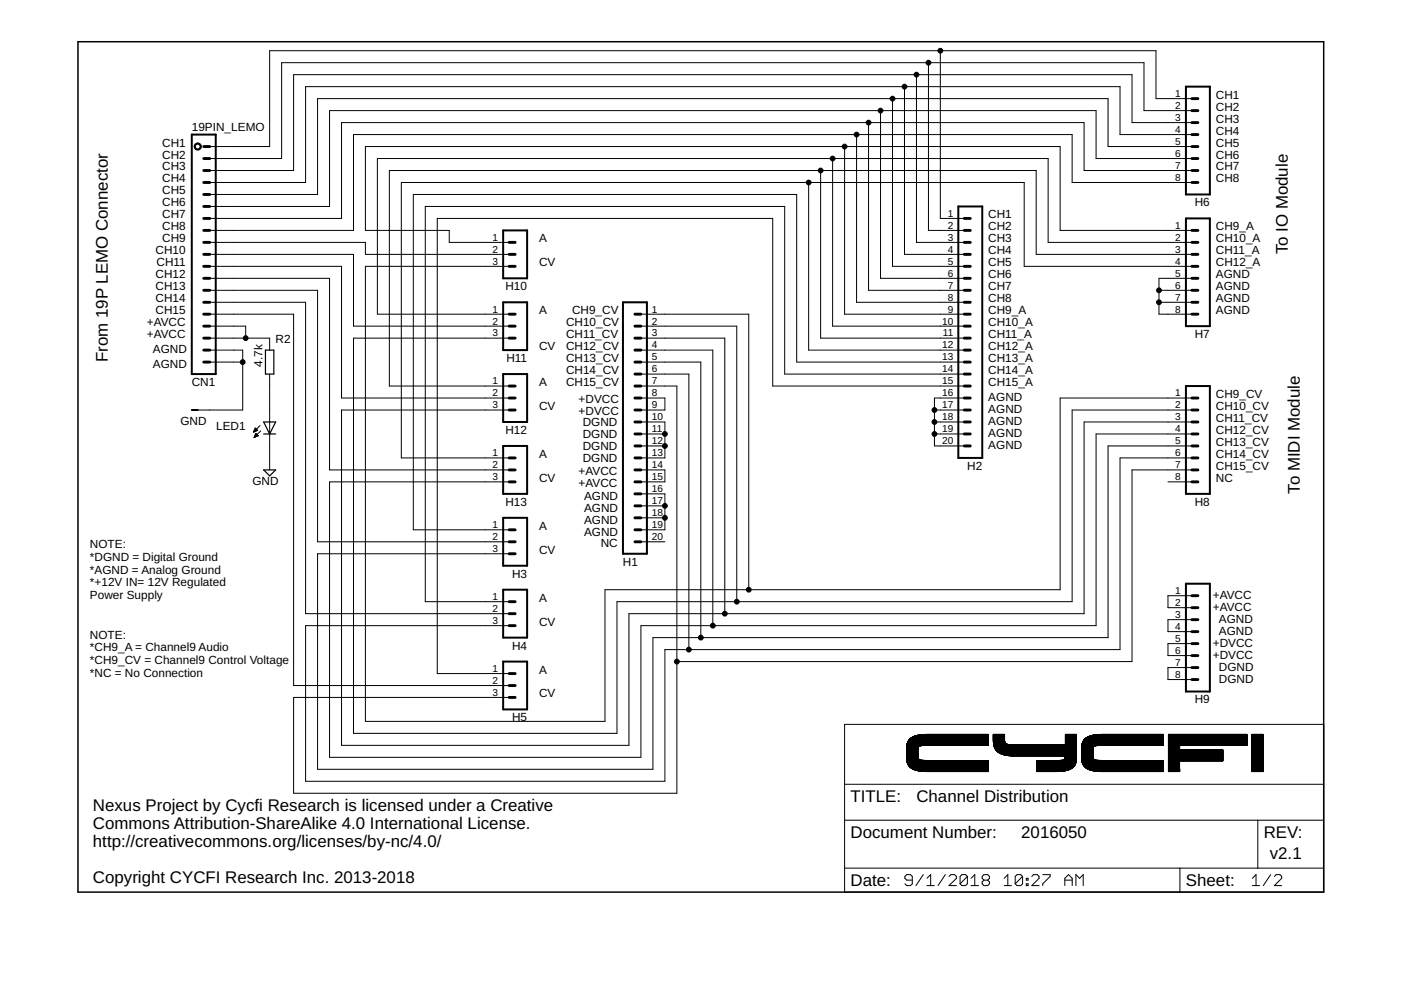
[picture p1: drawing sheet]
<svg xmlns="http://www.w3.org/2000/svg" width="297mm" height="210mm" viewBox="0 0 297 210" stroke-linecap="round" stroke-linejoin="round" font-family="sans-serif">
<g fill="none" stroke="#000" stroke-width=".21">
<path d="M191.8 18.4v35.5h12.6M194.3 15.8v35.6h10.1M196.8 13.3v35.6h7.6M199.4 10.8v35.5h5M171.4 38.7v35.5h33M174 36.2v35.5h30.4M176.5 33.6v35.6h27.9M179.1 31.1v35.5h25.3M181.6 28.5v35.6h22.8M184.1 26v35.6h20.3M186.7 23.5v35.5h17.7M189.2 20.9v35.6h15.2"/>
<path d="M252.7 36.2h-22.9v-10.2h-157.4v20.3h-27.9M252.7 38.7h-25.4v-10.2h-152.3v20.4h-30.5M252.7 31.1h-17.8v-10.2h-167.6v20.3h-22.8M252.7 20.9h-7.6v-10.1h-187.9v20.3h-12.7M252.7 33.6h-20.3v-10.1h-162.5v20.3h-25.4M252.7 23.5h-10.2v-10.2h-182.8v20.3h-15.2M252.7 26h-12.7v-10.2h-177.7v20.4h-17.8M252.7 28.5h-15.2v-10.1h-172.7v20.3h-20.3M44.5 51.4h33v2.5h30.4M44.5 53.9h30.5v15.3h32.9M44.5 56.5h27.9v27.9h35.5M44.5 59h25.4v40.6h38"/>
<path d="M107.9 56.5h-30.4v96.5h50.8v-28h96.5v-40.6h27.9M252.7 48.9h-27.9v-17.8h-147.3v17.8h17.7v2.5h12.7M252.7 51.4h-30.5v-17.8h-142.2v33h27.9M252.7 53.9h-33v-17.7h-137.2v45.7h25.4M252.7 56.5h-35.6v-17.8h-132v58.4h22.8M252.7 59h-7v7.6h7M44.5 61.6h22.8v53.3h40.6M44.5 64.1h20.3v66h43.1M44.5 66.6h17.8v78.8h45.6M44.5 69.2h7.6v2.5M44.5 71.7h12.7v2.5M44.5 74.2h7v12.7h-9.6"/>
<path d="M44.5 76.8h7M57.2 79.3v20.3M107.9 71.7h-32.9v83.8h55.8v-27.9h96.5v-40.7h25.4M135.9 66.6h22.8v58.4M135.9 69.2h20.3v58.4M135.9 71.7h17.8v58.4M135.9 74.2h15.2v58.5M135.9 76.8h12.7v58.4M135.9 79.3h10.1v58.4M204.4 76.8h-35.5v-35.6h-81.3v71.1h20.3M204.4 79.3h-38v-35.5h-76.2v83.8h17.7M245.7 61.6h7"/>
<path d="M245.7 64.1h7M53.8 91.6h.1M53.8 91.4h.4M53.9 91.3h.5M53.9 92.8h.1M53.9 91.2h.7M53.9 92.6h.2M54 91.1h.5M54 92.5h.4M54 91h.3M54 92.4h.7M54.1 92.3h.6"/>
<path d="M54.1 90.8h.1M54.1 90.7l.5 .5-.9 .4zM54.1 92.2h.4M54.2 92.1h.2M54.2 91.9h.1M54.3 91.9l-.4 .9M54.3 91.9l.5 .5-.9 .4M55.1 90.2l-1.4 1.4M55.3 91.4l-1.4 1.4M107.9 86.9h-35.5v71.1h60.9v-27.9h96.5v-40.6h22.9M135.9 81.9h7.6v86.3h-81.2v-20.3h45.6M135.9 84.4h5.1v2.5h-5.1"/>
<path d="M135.9 89.5h5.1v7.6h-5.1M135.9 92h5.1M135.9 94.6h5.1M135.9 99.6h5.1v2.6h-5.1M198.1 86.9h6.3M198.1 89.5h6.3M198.1 92h6.3M204.4 81.9h-40.6v-35.6h-71.1v96.5h15.2M204.4 84.4h-6.3v10.2h6.3M252.7 94.6h-17.8v40.6h-96.5v27.9h-71.1v-45.7h40.6M252.7 92h-20.3v40.7h-96.5v27.9h-66v-58.4h38M252.7 97.1h-15.2v40.6h-96.5v28h-76.2v-33h43.1"/>
<path d="M252.7 99.6h-12.7v40.7h-96.5M135.9 104.7h5.1v7.6h-5.1M135.9 107.3h5.1M135.9 109.8h5.1M135.9 114.9h5.1M247.6 102.2h5.1M252.7 126.3h-5.1v2.5h5.1M252.7 131.4h-5.1v2.5h5.1M252.7 136.5h-5.1v2.5h5.1M179.1 153.6h101.5v35.5h-101.5zM192.2 160h2.4M192.2 159.9h2.4"/>
<path d="M192.2 159.8h2.4M192.2 159.7h2.4M192.2 159.6h2.4M192.2 159.5h2.4M192.2 159.4h2.4M192.2 159.3h2.4M192.2 159.2h2.4M192.2 159.1h2.4M192.2 159h2.4M192.2 158.9h2.4M192.2 158.8h2.4M192.2 158.7h2.4"/>
<path d="M192.2 158.6h2.4M192.2 158.5h2.5M192.3 158h17.2M192.3 157.9h17.2M192.3 157.8h17.2M192.3 157.7h17.2M192.3 157.6h17.2M192.4 157.6h17.1M192.4 157.5h17.1M192.4 157.4h17.1M192.5 157.3h17M192.5 157.2h17"/>
<path d="M192.6 157.1h16.9M192.6 157h16.9M192.7 157h16.8M192.7 156.9h16.8M192.8 156.8h16.7M192.8 156.7h16.7M192.9 156.7h16.6M193 156.7h16.5M193 156.6h16.5M193.1 156.5h16.4M193.2 156.4h16.3M193.3 156.4h16.2"/>
<path d="M193.4 156.3h16.1M193.5 156.3h16M193.5 156.2h16M193.7 156.2h15.8M193.8 156.1h15.7M194 156.1h15.5M194.1 156h15.4M194.3 156h15.2M194.6 155.9h14.9M194.6 159l-2.4 .1M194.6 158.8h-2.4M194.7 158.6h-2.5"/>
<path d="M194.7 158.5h-2.5M194.7 158.4l-2.5 .1M194.7 158.4h-2.5M194.7 155.9h14.8M194.8 158.3h-2.6M194.9 158.2h-2.7M195.1 158.2h-2.8M195.2 155.8h14.3M195.4 158.1h-3.1M195.6 155.7h13.9M209.5 158.1h-17.2M210.6 157.1h2.4"/>
<path d="M210.6 157h2.4M210.6 156.9h2.4M210.6 156.8h2.4M210.6 156.7h2.4M210.6 156.6h2.4M210.6 156.5h2.4M210.6 156.4h2.4M210.6 156.3h2.4M210.6 156.2h2.4M210.6 156.1h2.4M210.6 156h2.4M210.6 155.9h2.4"/>
<path d="M210.6 155.8h2.4M210.6 155.7h2.4M210.6 157.5h2.6M210.6 157.5h2.5M210.6 157.4h2.5M210.6 157.3h2.4M210.6 157.2l2.4 .1M210.6 157.2h2.4M210.7 157.7l2.7 .1M210.7 157.7h2.7M210.7 157.6h2.6M210.7 157.6h2.5"/>
<path d="M210.7 157.8l3.2 .1M210.7 157.8h3M210.7 157.9h17.5M210.7 158.1h17.5M210.7 158h17.5M210.8 158.2h17.4M210.8 158.3h17.4M210.8 158.4h17.4M210.9 158.5h17.3M210.9 158.6h17.3M210.9 158.7h17.3M211 158.7h17.2"/>
<path d="M211 158.8h17.2M211.1 158.9h17.1M211.2 159h17M211.2 159.1h17M211.3 159.2h16.9M211.4 159.3h16.8M211.5 159.4h16.7M211.6 159.4h16.6M211.6 159.5h16.6M211.7 159.5h16.5M211.8 159.6h16.4M211.9 159.6h16.3"/>
<path d="M211.9 159.7h16.3M212.1 159.7h16.1M212.1 159.8h16.1M212.3 159.9h15.9M212.4 159.9h15.8M212.6 160h15.6M212.7 160h15.5M225.9 157.8h2.3M225.9 157.7h2.3M225.9 157.6h2.3M225.9 157.5h2.3M225.9 157.4h2.3"/>
<path d="M225.9 157.3h2.3M225.9 157.2h2.3M225.9 157.1h2.3M225.9 157h2.3M225.9 156.9h2.3M225.9 156.8h2.3M225.9 156.7h2.3M225.9 156.6h2.3M225.9 156.5h2.3M225.9 156.4h2.3M225.9 156.3h2.3M225.9 156.2h2.3"/>
<path d="M225.9 156.1h2.3M225.9 156h2.3M225.9 155.9h2.3M225.9 155.8h2.3M225.9 155.7h2.3M229.3 160h2.4M229.3 159.9h2.4M229.3 159.8h2.4M229.3 159.7h2.4M229.3 159.6h2.4M229.3 159.5h2.4M229.3 159.4h2.4"/>
<path d="M229.3 159.3h2.4M229.3 159.2h2.4M229.3 159.1h2.4M229.3 159h2.4M229.3 158.9h2.4M229.3 158.8h2.4M229.3 158.7h2.4M229.3 158.7h2.5M229.3 158.6h2.5M229.3 158.5h2.5M229.4 158h17.2M229.4 157.9h17.2"/>
<path d="M229.4 157.8h17.2M229.4 157.7h17.2M229.5 157.6h17.1M229.5 157.5h17.1M229.5 157.4h17.1M229.6 157.4h17M229.6 157.3h17M229.6 157.2h17M229.7 157.1h16.9M229.7 157h16.9M229.8 157h16.8M229.8 156.9h16.8"/>
<path d="M229.9 156.8h16.7M230 156.7h16.6M230.1 156.7h16.5M230.1 156.6h16.5M230.2 156.5h16.4M230.3 156.5h16.3M230.3 156.4h16.3M230.4 156.4h16.2M230.5 156.3h16.1M230.6 156.3h16M230.7 156.2h15.9M230.8 156.2h15.8"/>
<path d="M230.9 156.1h15.7M231.1 156.1h15.5M231.2 156h15.4M231.4 156h15.2M231.7 155.9h14.9M231.7 159l-2.4 .1M231.8 158.6h-2.5M231.8 158.4l-2.5 .1M231.9 158.4h-2.6M231.9 155.9h14.7M231.9 158.3h-2.6M231.9 158.3h-2.5"/>
<path d="M232.1 158.2h-2.7M232.2 158.2h-2.8M232.3 155.8h14.3M232.5 158.1h-3.1M232.7 155.7h13.9M246.6 158.1h-17.2M247.7 160h11.5M247.7 159.9h11.5M247.7 159.8h11.5M247.7 159.7h11.5M247.7 159.6h11.5M247.7 159.5h11.5"/>
<path d="M247.7 159.4h11.5M247.7 159.3h11.5M247.7 159.2h11.5M247.7 159.1h11.5M247.7 159h11.5M247.7 158.9l11.5 .1M247.7 158.9h2.4M247.7 158.8h2.4M247.7 158.7h2.4M247.7 158.6h2.4M247.7 158.5h2.4M247.7 158.4h2.4"/>
<path d="M247.7 158.3h2.4M247.7 158.2h2.4M247.7 158.1h2.4M247.7 158h16.7M247.7 157.9h16.7M247.7 157.8h16.7M247.7 157.7h16.7M247.7 157.6h16.7M247.7 157.5h16.7M247.7 157.4h16.7M247.7 157.3h16.7M247.7 157.2h16.7"/>
<path d="M247.7 157.1h16.7M247.7 157h16.7M247.7 156.9h16.7M247.7 156.8h16.7M247.7 156.7h16.7M247.7 156.6h16.7M247.7 156.5h16.7M247.7 156.4h16.7M247.7 156.3h16.7M247.7 156.2h16.7M247.7 156.1h16.7M247.7 156h16.7"/>
<path d="M247.7 155.9h16.7M247.7 155.8h16.7M247.7 155.7h16.7M252.7 141.5h-5.1v2.6h5.1M264.4 158.1h-16.7M265.4 160h2.4M265.4 159.9h2.4M265.4 159.8h2.4M265.4 159.7h2.4M265.4 159.6h2.4M265.4 159.5h2.4M265.4 159.4h2.4"/>
<path d="M265.4 159.3h2.4M265.4 159.2h2.4M265.4 159.1h2.4M265.4 159h2.4M265.4 158.9h2.4M265.4 158.8h2.4M265.4 158.7h2.4M265.4 158.6h2.4M265.4 158.5h2.4M265.4 158.4h2.4M265.4 158.3h2.4M265.4 158.2h2.4"/>
<path d="M265.4 158.1h2.4M265.4 158h2.4M265.4 157.9h2.4M265.4 157.8h2.4M265.4 157.7h2.4M265.4 157.6h2.4M265.4 157.5h2.4M265.4 157.4h2.4M265.4 157.3h2.4M265.4 157.2h2.4M265.4 157.1h2.4M265.4 157h2.4"/>
<path d="M265.4 156.9h2.4M265.4 156.8h2.4M265.4 156.7h2.4M265.4 156.6h2.4M265.4 156.5h2.4M265.4 156.4h2.4M265.4 156.3h2.4M265.4 156.2h2.4M265.4 156.1h2.4M265.4 156h2.4M265.4 155.9h2.4M265.4 155.8h2.4"/>
<path d="M265.4 155.7h2.4M179.1 173.9h101.5M179.1 166.3h101.5M192.2 161.1h2.8M192.2 161h2.7M192.2 161h2.6M192.2 160.9h2.6M192.2 160.8l2.5 .1M192.2 160.8h2.5M192.2 160.7h2.5M192.2 160.6h2.4M192.2 160.5h2.4"/>
<path d="M192.2 160.4h2.4M192.2 160.3h2.4M192.2 160.2h2.4M192.2 160.1h2.4M192.3 161.2h17.2M192.3 161.2h3.5M192.3 161.1h2.8M192.3 161.4h17.2M192.3 161.3h17.2M192.3 161.5h17.2M192.3 161.6h17.2M192.4 161.7h17.1"/>
<path d="M192.4 161.8h17.1M192.4 161.9h17.1M192.5 162h17M192.5 162.1h17M192.6 162.2h16.9M192.6 162.3h16.9M192.7 162.3h16.8M192.7 162.4h16.8M192.8 162.5h16.7M192.8 162.6h16.7M192.9 162.6h16.6M193 162.7h16.5"/>
<path d="M193.1 162.8h16.4M193.2 162.9h16.3M193.3 162.9h16.2M193.4 163h16.1M193.5 163h16M193.6 163.1h15.9M193.7 163.1h15.8M193.8 163.2h15.7M193.9 163.2h15.6M194.1 163.3h15.4M194.3 163.3h15.2M194.5 163.4h15"/>
<path d="M194.7 163.4h14.8M195.1 163.5h14.4M195.6 163.6h13.9M212.9 160.1h15.3M213.1 160.1h15.1M213.4 160.2h14.8M213.7 160.2h14.5M214.4 160.3h13.8M219.8 162.2h8.1M219.8 162.1h8.2M219.8 162h8.2M219.8 161.9h8.2"/>
<path d="M219.8 161.8h8.3M219.8 161.5h8.3M219.8 161.4h8.4M219.8 161.3h8.4M219.8 161.2h8.4M224.9 163.6h-5.1M225 161.2h3.2M225.4 163.5h-5.6M225.4 161.1h2.8M225.7 161h2.5M225.7 160.9h2.5M225.8 163.4l-6 .1"/>
<path d="M225.8 160.9h2.4M225.8 160.8h2.4M225.8 160.7h2.4M225.8 160.6h2.4M225.8 160.5h2.4M225.8 160.4h2.4M225.9 163.4h-6.1M226.2 163.3l-6.4 .1M226.4 163.3h-6.6M226.6 163.2l-6.8 .1M226.7 163.2h-6.9M226.8 163.1l-7 .1"/>
<path d="M226.9 163.1h-7.1M227 163l-7.2 .1M227.1 163h-7.3M227.2 162.9l-7.4 .1M227.2 162.9h-7.4M227.4 162.8l-7.6 .1M227.4 162.8h-7.6M227.5 162.7l-7.7 .1M227.5 162.7h-7.7M227.6 162.6h-7.8M227.7 162.5h-7.9M227.8 162.4h-8"/>
<path d="M227.8 162.3l-8 .1M227.9 162.3h-8.1M227.9 162.2h-8.1M227.9 162.1h-8.1M228 162l-8.2 .1M228.1 161.8h-8.3M228.1 161.7h-8.3M228.1 161.6l-8.3 .1M228.1 161.6h-8.3M228.2 161.1h-2.6M229.3 161h2.6M229.3 160.9h2.6"/>
<path d="M229.3 160.8l2.6 .1M229.3 160.8h2.5M229.3 160.7l2.5 .1M229.3 160.7h2.5M229.3 160.6h2.5M229.3 160.5h2.4M229.3 160.4h2.4M229.3 160.3h2.4M229.3 160.2h2.4M229.3 160.1h2.4M229.4 161.2h17.2M229.4 161.2h3.5"/>
<path d="M229.4 161.1h2.8M229.4 161.1h2.7M229.4 161h2.6M229.4 161.3h17.2M229.4 161.5h17.2M229.4 161.4h17.2M229.4 161.6h17.2M229.5 161.7h17.1M229.5 161.6h17.1M229.5 161.8h17.1M229.5 161.9h17.1M229.6 161.9h17"/>
<path d="M229.6 162h17M229.6 162.1h17M229.7 162.2h16.9M229.7 162.3h16.9M229.8 162.3h16.8M229.8 162.4h16.8M229.9 162.5h16.7M230 162.6h16.6M230.1 162.7h16.5M230.2 162.8h16.4M230.3 162.8h16.3M230.3 162.9h16.3"/>
<path d="M230.4 162.9h16.2M230.5 163h16.1M230.6 163h16M230.7 163.1h15.9M230.8 163.1h15.8M230.9 163.2h15.7M231 163.2h15.6M231.2 163.3h15.4M231.4 163.3h15.2M231.6 163.4h15M231.8 163.4h14.8M232.2 163.5h14.4"/>
<path d="M232.7 163.6h13.9M247.7 163.6h2.4M247.7 163.5h2.4M247.7 163.4h2.4M247.7 163.3h2.4M247.7 163.2h2.4M247.7 163.1h2.4M247.7 163h2.4M247.7 162.9h2.4M247.7 162.8h2.4M247.7 162.7h2.4M247.7 162.6h2.4"/>
<path d="M247.7 162.5h2.4M247.7 162.4h2.4M247.7 162.3h2.4M247.7 162.2h2.4M247.7 162.1h2.4M247.7 162h2.4M247.7 161.9h2.4M247.7 161.8h2.4M247.7 161.7h2.4M247.7 161.6h2.4M247.7 161.5h2.4M247.7 161.4h2.4"/>
<path d="M247.7 161.3h11.5M247.7 161.2h11.5M247.7 161.1h11.5M247.7 161h11.5M247.7 160.9h11.5M247.7 160.8h11.5M247.7 160.7h11.5M247.7 160.6h11.5M247.7 160.5h11.5M247.7 160.4h11.5M247.7 160.3h11.5M247.7 160.2h11.5"/>
<path d="M247.7 160.1h11.5M265.4 163.6h2.4M265.4 163.5h2.4M265.4 163.4h2.4M265.4 163.3h2.4M265.4 163.2h2.4M265.4 163.1h2.4M265.4 163h2.4M265.4 162.9h2.4M265.4 162.8h2.4M265.4 162.7h2.4M265.4 162.6h2.4"/>
<path d="M265.4 162.5h2.4M265.4 162.4h2.4M265.4 162.3h2.4M265.4 162.2h2.4M265.4 162.1h2.4M265.4 162h2.4M265.4 161.9h2.4M265.4 161.8h2.4M265.4 161.7h2.4M265.4 161.6h2.4M265.4 161.5h2.4M265.4 161.4h2.4"/>
<path d="M265.4 161.3h2.4M265.4 161.2h2.4M265.4 161.1h2.4M265.4 161h2.4M265.4 160.9h2.4M265.4 160.8h2.4M265.4 160.7h2.4M265.4 160.6h2.4M265.4 160.5h2.4M265.4 160.4h2.4M265.4 160.3h2.4M265.4 160.2h2.4"/>
<path d="M265.4 160.1h2.4M266.7 173.9v10.2M179.1 184.1h101.5M193.4 186.6h-1.1l-.4-.4v-.4l.4-.4h.7l.4 .4v1.6l-.4 .4h-.7l-.4-.4M195.7 185.4l-1.5 2.4M196.5 187.8h1.6M196.5 186.2l.8-.8v2.4M200.4 185.4l-1.5 2.4M201.2 185.8l.4-.4h.8l.4 .4v.4l-1.6 1.6h1.6M205.1 185.8v1.6l-.4 .4h-.8l-.3-.4M205.1 185.8l-.4-.4h-.8l-.3 .4v1.6M205.1 185.8l-1.5 1.6"/>
<path d="M205.9 187.8h1.6M205.9 186.2l.8-.8v2.4M208.6 186.6l-.4 .4v.4l.4 .4h.8l.4-.4v-.4l-.4-.4M208.6 186.6l-.4-.4v-.4l.4-.4h.8l.4 .4v.4l-.4 .4M208.6 186.6h.8M212.9 187.8h1.6M212.9 186.2l.8-.8v2.4M216.8 185.8v1.6l-.4 .4h-.8l-.4-.4M216.8 185.8l-.4-.4h-.8l-.4 .4v1.6M216.8 185.8l-1.6 1.6M217.6 187.4h.4v.4h-.4zM217.6 186.2h.4v.4h-.4z"/>
<path d="M218.8 185.8l.3-.4h.8l.4 .4v.4l-1.5 1.6h1.5M221.1 185.4h1.6v.4l-1.6 1.6v.4M225.8 186.6h1.5M225.8 187.8v-1.6l.7-.8 .8 .8v1.6M228.1 187.8v-2.4l.8 .8 .8-.8v2.4M250.2 184.1v5M265.5 187.8h1.6M265.5 186.2l.8-.8v2.4M269.4 185.4l-1.6 2.4M270.2 185.8l.4-.4h.8l.3 .4v.4l-1.5 1.6h1.5"/>
</g>
<path d="M16.5 8.8h264.1v180.3h-264.1z" fill="none" stroke="#000" stroke-width=".32"/>
<g fill="none" stroke="#000" stroke-width=".42">
<path d="M251.4 18.4h5.1v22.8h-5.1zM40.7 28.5h5v50.8h-5zM106.7 48.9h5.1v10.1h-5.1zM203.2 43.8h5.1v53.3h-5.1zM251.4 46.3h5.1v22.9h-5.1zM106.7 64.1h5.1v10.1h-5.1zM106.7 79.3h5.1v10.2h-5.1zM132.1 64.1h5.1v53.3h-5.1zM40.7 86.9h1.2M106.7 94.6h5.1v10.1h-5.1zM251.4 81.9h5.1v22.8h-5.1zM106.7 109.8h5.1v10.2h-5.1z"/>
<path d="M106.7 125h5.1v10.2h-5.1zM251.4 123.8h5.1v22.8h-5.1zM106.7 140.3h5.1v10.1h-5.1z"/>
</g>
<g fill="none" stroke="#000" stroke-width=".61">
<path d="M43.2 31.1h1.3M43.2 38.7h1.3M43.2 36.2h1.3M43.2 33.6h1.3M252.7 26h1.3M252.7 23.5h1.3M252.7 20.9h1.3M252.7 31.1h1.3M252.7 28.5h1.3M252.7 38.7h1.3M252.7 36.2h1.3M252.7 33.6h1.3"/>
<path d="M43.2 51.4h1.3M43.2 48.9h1.3M43.2 46.3h1.3M43.2 56.5h1.3M43.2 53.9h1.3M43.2 59h1.3M43.2 41.2h1.3M43.2 43.8h1.3M107.9 51.4h1.3M107.9 56.5h1.3M107.9 53.9h1.3M204.4 51.4h1.3"/>
<path d="M204.4 48.9h1.3M204.4 46.3h1.3M204.4 56.5h1.3M204.4 53.9h1.3M204.4 59h1.3M252.7 51.4h1.3M252.7 48.9h1.3M252.7 56.5h1.3M252.7 53.9h1.3M252.7 59h1.3M43.2 64.1h1.3M43.2 61.6h1.3"/>
<path d="M43.2 69.2h1.3M43.2 66.6h1.3M43.2 76.8h1.3M43.2 74.2h1.3M43.2 71.7h1.3M107.9 69.2h1.3M107.9 66.6h1.3M107.9 71.7h1.3M134.6 69.2h1.3M134.6 66.6h1.3M134.6 76.8h1.3M134.6 74.2h1.3"/>
<path d="M134.6 71.7h1.3M134.6 79.3h1.3M204.4 64.1h1.3M204.4 61.6h1.3M204.4 69.2h1.3M204.4 66.6h1.3M204.4 76.8h1.3M204.4 74.2h1.3M204.4 71.7h1.3M204.4 79.3h1.3M252.7 64.1h1.3M252.7 61.6h1.3"/>
<path d="M252.7 66.6h1.3M107.9 84.4h1.3M107.9 81.9h1.3M107.9 86.9h1.3M107.9 99.6h1.3M107.9 97.1h1.3M134.6 84.4h1.3M134.6 81.9h1.3M134.6 89.5h1.3M134.6 86.9h1.3M134.6 94.6h1.3M134.6 92h1.3"/>
<path d="M134.6 99.6h1.3M134.6 97.1h1.3M204.4 84.4h1.3M204.4 81.9h1.3M204.4 89.5h1.3M204.4 86.9h1.3M204.4 94.6h1.3M204.4 92h1.3M252.7 84.4h1.3M252.7 89.5h1.3M252.7 86.9h1.3M252.7 94.6h1.3"/>
<path d="M252.7 92h1.3M252.7 99.6h1.3M252.7 97.1h1.3M107.9 102.2h1.3M107.9 114.9h1.3M107.9 112.3h1.3M107.9 117.4h1.3M134.6 102.2h1.3M134.6 104.7h1.3M134.6 109.8h1.3M134.6 107.3h1.3M134.6 114.9h1.3"/>
<path d="M134.6 112.3h1.3M252.7 102.2h1.3M107.9 132.7h1.3M107.9 130.1h1.3M107.9 127.6h1.3M252.7 131.4h1.3M252.7 128.8h1.3M252.7 126.3h1.3M252.7 136.5h1.3M252.7 133.9h1.3M252.7 139h1.3M107.9 147.9h1.3"/>
<path d="M107.9 145.4h1.3M107.9 142.8h1.3M252.7 144.1h1.3M252.7 141.5h1.3"/>
</g>
<path d="M56.3 74.2h1.8v5.1h-1.8zM55.9 99.6h2.5l-1.2 1.3zM55.9 89.5h2.5l-1.2 2.5zM55.9 92h2.5" fill="none" stroke="#000" stroke-width=".25"/>
<g fill="#000" stroke="#000" stroke-width=".21">
<path d="M41.3 30.6a.76 .76 0 0 1 1.3 0 .76 .76 0 0 1-.4 1.2 .76 .76 0 0 1-1-.7h.2a.51 .51 0 0 1 .8-.5 .51 .51 0 0 1 .1 .9 .51 .51 0 0 1-.9-.3v-.1h-.2z" fill-rule="evenodd"/>
<circle cx="191.8" cy="18.4" r=".51"/>
<circle cx="194.3" cy="15.8" r=".51"/>
<circle cx="196.8" cy="13.3" r=".51"/>
<circle cx="199.4" cy="10.8" r=".51"/>
<circle cx="171.4" cy="38.7" r=".51"/>
<circle cx="174" cy="36.2" r=".51"/>
<circle cx="176.5" cy="33.6" r=".51"/>
<circle cx="179.1" cy="31.1" r=".51"/>
<circle cx="181.6" cy="28.5" r=".51"/>
<circle cx="184.1" cy="26" r=".51"/>
<circle cx="186.7" cy="23.5" r=".51"/>
<circle cx="189.2" cy="20.9" r=".51"/>
<circle cx="51.5" cy="76.8" r=".51"/>
<circle cx="52.1" cy="71.7" r=".51"/>
<circle cx="245.7" cy="61.6" r=".51"/>
<circle cx="245.7" cy="64.1" r=".51"/>
<circle cx="141" cy="94.6" r=".51"/>
<circle cx="141" cy="92" r=".51"/>
<circle cx="198.1" cy="86.9" r=".51"/>
<circle cx="198.1" cy="89.5" r=".51"/>
<circle cx="198.1" cy="92" r=".51"/>
<circle cx="141" cy="107.3" r=".51"/>
<circle cx="141" cy="109.8" r=".51"/>
<circle cx="146" cy="137.7" r=".51"/>
<circle cx="148.6" cy="135.2" r=".51"/>
<circle cx="151.1" cy="132.7" r=".51"/>
<circle cx="153.7" cy="130.1" r=".51"/>
<circle cx="156.2" cy="127.6" r=".51"/>
<circle cx="158.7" cy="125" r=".51"/>
<circle cx="143.5" cy="140.3" r=".51"/>
</g>
<g font-size="3.6">
<text x="273" y="53.9" transform="rotate(-90 273 53.9)">To IO Module</text>
<text x="22.9" y="76.8" transform="rotate(-90 22.9 76.8)">From 19P LEMO Connector</text>
<text x="275.6" y="104.7" transform="rotate(-90 275.6 104.7)">To MIDI Module</text>
<text x="19.7" y="172">Nexus Project by Cycfi Research is licensed under a Creative</text>
<text x="180.3" y="170.1">TITLE:</text>
<text x="194.3" y="170.1">Channel Distribution</text>
<text x="19.7" y="175.8">Commons Attribution-ShareAlike 4.0 International License.</text>
<text x="19.7" y="179.6">http://creativecommons.org/licenses/by-nc/4.0/</text>
<text x="180.3" y="177.7">Document Number:</text>
<text x="216.5" y="177.7">2016050</text>
<text x="267.9" y="177.7">REV:</text>
<text x="269.2" y="182.2">v2.1</text>
<text x="19.7" y="187.2">Copyright CYCFI Research Inc. 2013-2018</text>
<text x="180.3" y="187.9">Date:</text>
<text x="251.4" y="187.9">Sheet:</text>
</g>
<g font-size="2.5">
<text x="257.8" y="20.9">CH1</text>
<text x="257.8" y="23.5">CH2</text>
<text x="40.7" y="27.8">19PIN_LEMO</text>
<text x="257.8" y="26">CH3</text>
<text x="257.8" y="28.5">CH4</text>
<text x="34.4" y="31.1">CH1</text>
<text x="34.4" y="33.6">CH2</text>
<text x="257.8" y="31.1">CH5</text>
<text x="257.8" y="33.6">CH6</text>
<text x="34.4" y="36.1">CH3</text>
<text x="34.4" y="38.7">CH4</text>
<text x="34.4" y="41.2">CH5</text>
<text x="257.8" y="36.1">CH7</text>
<text x="257.8" y="38.7">CH8</text>
<text x="34.4" y="43.8">CH6</text>
<text x="34.4" y="46.3">CH7</text>
<text x="209.5" y="46.3">CH1</text>
<text x="253.3" y="43.8">H6</text>
<text x="33" y="53.9">CH10</text>
<text x="34.4" y="48.8">CH8</text>
<text x="34.4" y="51.4">CH9</text>
<text x="114.3" y="51.4">A</text>
<text x="209.5" y="48.8">CH2</text>
<text x="209.5" y="51.4">CH3</text>
<text x="209.5" y="53.9">CH4</text>
<text x="257.8" y="48.8">CH9_A</text>
<text x="257.8" y="51.4">CH10_A</text>
<text x="257.8" y="53.9">CH11_A</text>
<text x="33" y="59">CH12</text>
<text x="33.2" y="56.5">CH11</text>
<text x="114.3" y="56.5">CV</text>
<text x="209.5" y="56.5">CH5</text>
<text x="209.5" y="59">CH6</text>
<text x="257.8" y="56.5">CH12_A</text>
<text x="257.8" y="59">AGND</text>
<text x="33" y="61.5">CH13</text>
<text x="33" y="64.1">CH14</text>
<text x="107.2" y="61.5">H10</text>
<text x="209.5" y="61.5">CH7</text>
<text x="209.5" y="64.1">CH8</text>
<text x="257.8" y="61.5">AGND</text>
<text x="257.8" y="64.1">AGND</text>
<text x="31.1" y="69.2">+AVCC</text>
<text x="31.1" y="71.7">+AVCC</text>
<text x="33" y="66.6">CH15</text>
<text x="114.3" y="66.6">A</text>
<text x="120" y="69.2">CH10_CV</text>
<text x="120" y="71.7">CH11_CV</text>
<text x="121.3" y="66.6">CH9_CV</text>
<text x="209.5" y="66.6">CH9_A</text>
<text x="209.5" y="69.2">CH10_A</text>
<text x="209.5" y="71.7">CH11_A</text>
<text x="253.3" y="71.7">H7</text>
<text x="257.8" y="66.6">AGND</text>
<text x="32.4" y="74.9">AGND</text>
<text x="55.6" y="77.7" transform="rotate(-90 55.6 77.7)">4.7k</text>
<text x="58.4" y="72.7">R2</text>
<text x="107.4" y="76.8">H11</text>
<text x="114.3" y="74.2">CV</text>
<text x="120" y="74.2">CH12_CV</text>
<text x="120" y="76.8">CH13_CV</text>
<text x="209.5" y="74.2">CH12_A</text>
<text x="209.5" y="76.8">CH13_A</text>
<text x="32.4" y="78">AGND</text>
<text x="40.7" y="81.9">CN1</text>
<text x="114.3" y="81.9">A</text>
<text x="120" y="79.3">CH14_CV</text>
<text x="120" y="81.9">CH15_CV</text>
<text x="209.5" y="79.3">CH14_A</text>
<text x="209.5" y="81.9">CH15_A</text>
<text x="114.3" y="86.9">CV</text>
<text x="122.7" y="85.4">+DVCC</text>
<text x="122.7" y="88">+DVCC</text>
<text x="209.5" y="85">AGND</text>
<text x="209.5" y="87.6">AGND</text>
<text x="257.8" y="84.4">CH9_CV</text>
<text x="257.8" y="86.9">CH10_CV</text>
<text x="257.8" y="89.5">CH11_CV</text>
<text x="38.2" y="90.2">GND</text>
<text x="45.8" y="91.3">LED1</text>
<text x="107.2" y="92">H12</text>
<text x="123.6" y="90.4">DGND</text>
<text x="123.6" y="92.9">DGND</text>
<text x="123.6" y="95.4">DGND</text>
<text x="209.5" y="90.1">AGND</text>
<text x="209.5" y="92.6">AGND</text>
<text x="209.5" y="95.2">AGND</text>
<text x="257.8" y="92">CH12_CV</text>
<text x="257.8" y="94.6">CH13_CV</text>
<text x="114.3" y="97.1">A</text>
<text x="122.7" y="100.6">+AVCC</text>
<text x="123.6" y="98">DGND</text>
<text x="205.1" y="99.6">H2</text>
<text x="257.8" y="97.1">CH14_CV</text>
<text x="257.8" y="99.6">CH15_CV</text>
<text x="53.5" y="102.8">GND</text>
<text x="107.2" y="107.3">H13</text>
<text x="114.3" y="102.2">CV</text>
<text x="122.7" y="103.2">+AVCC</text>
<text x="123.8" y="106">AGND</text>
<text x="253.3" y="107.3">H8</text>
<text x="257.8" y="102.2">NC</text>
<text x="114.3" y="112.3">A</text>
<text x="123.8" y="108.5">AGND</text>
<text x="123.8" y="111.1">AGND</text>
<text x="123.8" y="113.6">AGND</text>
<text x="19.1" y="116.3">NOTE:</text>
<text x="19.1" y="118.9">*DGND = Digital Ground</text>
<text x="114.3" y="117.4">CV</text>
<text x="127.4" y="115.9">NC</text>
<text x="132.1" y="119.9">H1</text>
<text x="19.1" y="121.6">*AGND = Analog Ground</text>
<text x="19.1" y="124.3">*+12V IN= 12V Regulated</text>
<text x="108.6" y="122.5">H3</text>
<text x="19.1" y="126.9">Power Supply</text>
<text x="114.3" y="127.6">A</text>
<text x="257.2" y="126.9">+AVCC</text>
<text x="257.2" y="129.5">+AVCC</text>
<text x="19.1" y="135.4">NOTE:</text>
<text x="108.6" y="137.7">H4</text>
<text x="114.3" y="132.6">CV</text>
<text x="257.2" y="137.1">+DVCC</text>
<text x="258.4" y="132">AGND</text>
<text x="258.4" y="134.5">AGND</text>
<text x="19.1" y="138.1">*CH9_A = Channel9 Audio</text>
<text x="19.1" y="140.8">*CH9_CV = Channel9 Control Voltage</text>
<text x="19.1" y="143.4">*NC = No Connection</text>
<text x="114.3" y="142.8">A</text>
<text x="257.2" y="139.6">+DVCC</text>
<text x="258.4" y="142.2">DGND</text>
<text x="114.3" y="147.9">CV</text>
<text x="253.3" y="149.2">H9</text>
<text x="258.4" y="144.7">DGND</text>
<text x="108.6" y="153">H5</text>
</g>
<g font-size="2.1">
<text x="249.2" y="20.6">1</text>
<text x="249.2" y="23.1">2</text>
<text x="249.2" y="25.6">3</text>
<text x="249.2" y="28.2">4</text>
<text x="249.2" y="30.7">5</text>
<text x="249.2" y="33.3">6</text>
<text x="249.2" y="35.8">7</text>
<text x="249.2" y="38.3">8</text>
<text x="200.9" y="46">1</text>
<text x="104.4" y="51">1</text>
<text x="104.4" y="53.6">2</text>
<text x="200.9" y="48.5">2</text>
<text x="200.9" y="51">3</text>
<text x="200.9" y="53.6">4</text>
<text x="249.2" y="48.5">1</text>
<text x="249.2" y="51">2</text>
<text x="249.2" y="53.6">3</text>
<text x="104.4" y="56.1">3</text>
<text x="200.9" y="56.1">5</text>
<text x="200.9" y="58.6">6</text>
<text x="249.2" y="56.1">4</text>
<text x="249.2" y="58.6">5</text>
<text x="200.9" y="61.2">7</text>
<text x="200.9" y="63.7">8</text>
<text x="249.2" y="61.2">6</text>
<text x="249.2" y="63.7">7</text>
<text x="104.4" y="66.3">1</text>
<text x="104.4" y="68.8">2</text>
<text x="104.4" y="71.3">3</text>
<text x="138.2" y="66.3">1</text>
<text x="138.2" y="68.8">2</text>
<text x="138.2" y="71.3">3</text>
<text x="199.8" y="68.8">10</text>
<text x="199.9" y="71.3">11</text>
<text x="200.9" y="66.3">9</text>
<text x="249.2" y="66.3">8</text>
<text x="138.2" y="73.9">4</text>
<text x="138.2" y="76.4">5</text>
<text x="199.8" y="73.9">12</text>
<text x="199.8" y="76.4">13</text>
<text x="104.4" y="81.5">1</text>
<text x="138.2" y="79">6</text>
<text x="138.2" y="81.5">7</text>
<text x="199.8" y="79">14</text>
<text x="199.8" y="81.5">15</text>
<text x="104.4" y="84">2</text>
<text x="104.4" y="86.6">3</text>
<text x="138.2" y="84">8</text>
<text x="138.2" y="86.6">9</text>
<text x="138.2" y="89.1">10</text>
<text x="199.8" y="84">16</text>
<text x="199.8" y="86.6">17</text>
<text x="199.8" y="89.1">18</text>
<text x="249.2" y="84">1</text>
<text x="249.2" y="86.6">2</text>
<text x="249.2" y="89.1">3</text>
<text x="138.2" y="91.7">11</text>
<text x="138.2" y="94.2">12</text>
<text x="199.8" y="91.7">19</text>
<text x="199.8" y="94.2">20</text>
<text x="249.2" y="91.7">4</text>
<text x="249.2" y="94.2">5</text>
<text x="104.4" y="96.7">1</text>
<text x="104.4" y="99.3">2</text>
<text x="104.4" y="101.8">3</text>
<text x="138.2" y="96.7">13</text>
<text x="138.2" y="99.3">14</text>
<text x="138.2" y="101.8">15</text>
<text x="249.2" y="96.7">6</text>
<text x="249.2" y="99.3">7</text>
<text x="249.2" y="101.8">8</text>
<text x="138.2" y="104.4">16</text>
<text x="138.2" y="106.9">17</text>
<text x="104.4" y="112">1</text>
<text x="138.2" y="109.4">18</text>
<text x="138.2" y="112">19</text>
<text x="104.4" y="114.5">2</text>
<text x="104.4" y="117.1">3</text>
<text x="138.2" y="114.5">20</text>
<text x="249.2" y="125.9">1</text>
<text x="104.4" y="127.2">1</text>
<text x="104.4" y="129.7">2</text>
<text x="249.2" y="128.5">2</text>
<text x="249.2" y="131">3</text>
<text x="104.4" y="132.3">3</text>
<text x="249.2" y="133.6">4</text>
<text x="249.2" y="136.1">5</text>
<text x="104.4" y="142.4">1</text>
<text x="249.2" y="138.6">6</text>
<text x="249.2" y="141.2">7</text>
<text x="249.2" y="143.7">8</text>
<text x="104.4" y="145">2</text>
<text x="104.4" y="147.5">3</text>
</g>
</svg>
